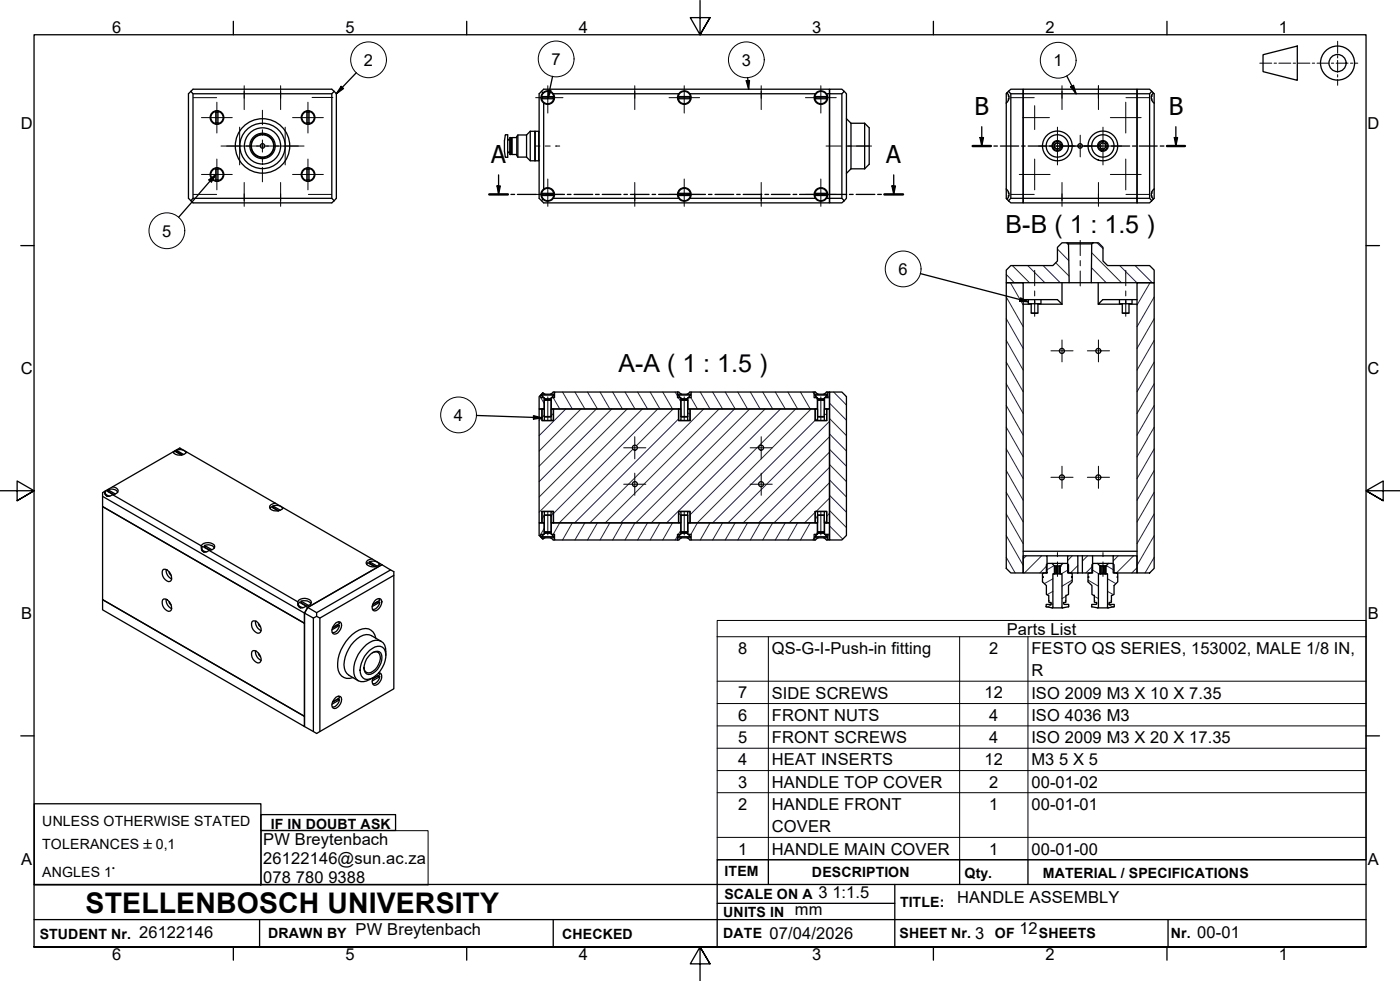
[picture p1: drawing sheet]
<svg xmlns="http://www.w3.org/2000/svg" width="410mm" height="287mm" viewBox="0 0 410 287" stroke-linecap="round" stroke-linejoin="round" font-family="sans-serif">
<!-- layer: Hatch -->
<g fill="none" stroke="#1e1e47" stroke-width=".29">
<path d="M296.4 77.7l5 5.1M300.9 77.7l5 5.1M305.4 77.7l5.1 5.1M309.1 76.9l3.9 3.9M309.6 72.9l3.3 3.4M312.2 71.1l.7 .6M319.6 78.4l4.3 4.4M319.7 74l8.7 8.8M321.2 71.1l1.8 1.7M327.9 77.7l5 5.1M332.4 77.7l5 5.1M294.6 80.3l2.4 2.5"/>
<path d="M294.6 99.6l5 8.7M294.6 93.3l5 8.7M294.6 86.9l5 8.7M295.8 82.8l3.8 6.5M299.5 82.8l.1 .1M333.1 82.8l-.2 .1M336.7 82.8l-3.8 6.5M337.9 86.9l-5 8.7M337.9 93.3l-5 8.7M337.9 99.6l-5 8.7M158.1 115.9l1.2 2.2M162 116.4l1.9 3.3"/>
<path d="M164.7 114.8l2.9 4.9M165.7 119.7l-7.8 7.8M168.3 114.8l3 4.9M170.1 119.7l-12.2 12.3M172 114.8l2.9 4.9M174.6 119.7l-16.7 16.8M175.7 114.8l2.9 4.9M179.1 119.7l-21.2 21.3M179.4 114.8l2.8 4.9M183 114.8l2.9 4.9M183.6 119.7l-25.7 25.8M186.7 114.8l2.9 4.9"/>
<path d="M188.1 119.7l-30.2 30.2M190.4 114.8l2.8 4.9M192.6 119.7l-30.5 30.6M194.1 114.8l2.8 4.9M197.1 119.7l-10.8 10.8M197.7 114.8l.7 1.1M198.6 116.4l.7 1.2M202.3 116.4l1.9 3.3M205 114.8l2.9 4.9M206.1 119.7l-33.4 33.3M208.7 114.8l2.9 4.9M210.6 119.7l-33.4 33.3"/>
<path d="M212.3 114.8l3 4.9M215.1 119.7l-33.4 33.3M216 114.8l2.9 4.9M219.5 119.7l-33.3 33.3M219.7 114.8l2.9 4.9M223.3 114.8l3 4.9M224 119.7l-33.3 33.3M227 114.8l2.9 4.9M228.5 119.7l-33.3 33.3M230.7 114.8l2.9 4.9M233 119.7l-30.9 31M234.4 114.8l2.8 4.9"/>
<path d="M237.5 119.7l-33.3 33.3M238 114.8l.4 .5M239 116.4l.3 .6M242.4 115.9l.5 .9M242.9 118l4.9 5M244.1 114.8l3.7 3.8M294.6 118.7l5 8.7M294.6 112.3l5 8.7M294.6 106l5 8.7M337.9 106l-5 8.7M337.9 112.3l-5 8.7M337.9 118.7l-5 8.7"/>
<path d="M159.4 121.6l-1.5 1.4M162.1 121l-.7 .7M185.3 131.5l-21.5 21.5M198.7 122.6l-30.4 30.4M198.7 123l.1 .1M201.4 120.9l.7 .3M239.4 122.6l-.7 .4-30 30M242.1 121.1l-.7 .4M242.9 136.8l-16.3 16.2M242.9 132.3l-20.8 20.7M242.9 127.8l-25.3 25.2M242.9 123.3l-29.7 29.7"/>
<path d="M242.9 136l4.9 5M242.9 131.5l4.9 5M242.9 127l4.9 5M242.9 122.5l4.9 5M294.6 137.7l5 8.7M294.6 131.4l5 8.7M294.6 125l5 8.7M337.9 125l-5 8.7M337.9 131.4l-5 8.7M337.9 137.7l-5 8.7M159.3 154.7l-1.2 2.2M159.4 150.8l-.7 1.2"/>
<path d="M162.1 150l-.7 1.1M163.9 153l-1.9 3.4M167.6 153l-2.9 5.1M171.3 153l-3 5.1M174.9 153l-2.9 5.1M178.6 153l-2.9 5.1M182.2 153l-2.8 5.1M185.9 153l-2.9 5.1M189.6 153l-2.9 5.1M193.2 153l-2.8 5.1M196.9 153l-2.8 5.1M198.4 156.9l-.7 1.2"/>
<path d="M198.7 150.2l.7 .7M199.3 155.3l-.7 1.1M201.4 152.9l.1 .1M204.2 153l-1.9 3.4M207.9 153l-2.9 5.1M211.6 153l-2.9 5.1M215.3 153l-3 5.1M218.9 153l-2.9 5.1M222.6 153l-2.9 5.1M226.3 153l-3 5.1M229.9 153l-2.9 5.1M233.6 153l-2.9 5.1"/>
<path d="M237.2 153l-2.8 5.1M238.4 157.4l-.4 .7M238.7 149.9l-3.1 3.1M238.7 150.8l.7 1.2M239.3 155.8l-.3 .6M241.4 152.3l.4 .7M242.9 150.3l-.8 .8M242.9 145.8l-3.9 3.9M242.9 141.3l-11.8 11.7M242.9 153.9l3.9 3.9M242.9 149.4l4.9 5M242.9 145l4.9 4.9"/>
<path d="M242.9 140.5l4.9 5M242.9 156l-.5 .9M294.6 156.8l5 8.7M294.6 150.4l5 8.7M294.6 144.1l5 8.7M337.9 144.1l-5 8.7M337.9 150.4l-5 8.7M337.9 156.8l-5 8.7M294.6 163.1l2.6 4.6M300.5 162.7l-.9 .9M305 162.7l-5 5M306.6 165.6l-2.1 2.1"/>
<path d="M308.3 176.8l-1.6 .9M308.3 173.1l-1.7 1M308.3 169.4l-2.5 1.4M308.7 165.6l-2.3 1.3M312.1 174.6l-1.1 .6M312.9 166.8l-2.1 1.2M313.9 162.7l-1.3 1.4M313.9 169.8l-2.9 1.8M315.6 165.6l-2.2 2.1M318.5 162.7l-1.6 1.5M318.6 169.8l3 1.8M319.7 166.8l2.1 1.2"/>
<path d="M319.9 165.7l-2 2M320.4 174.6l1.2 .6M323.9 165.6l2.3 1.3M324.3 176.8l1.6 .9M324.3 173.1l1.7 1M324.3 169.4l2.4 1.4M327.4 162.7l-1.5 1.5M331.9 162.7l-5 5M332.9 166.2l-1.5 1.5M337.9 163.1l-2.6 4.6"/>
</g>
<!-- layer: Visible Edges(ISO) -->
<g fill="none" stroke="#000" stroke-width=".38">
<path d="M55.9 26.7l.6 .7v30.7l-.6 .7M63.2 32.6v3.6M63.2 35.9h.7M63.2 32.9h.7M63.2 32.6a1.81 1.81 0 0 0-1.5 1.8 1.81 1.81 0 0 0 1.5 1.8M63.8 32.6v3.6M63.9 32.6a1.81 1.81 0 0 1 1.4 1.8 1.81 1.81 0 0 1-1.4 1.8M89.9 32.6v3.6M89.9 35.9h.6M89.9 32.9h.6M89.9 32.6a1.81 1.81 0 0 0-1.5 1.8 1.81 1.81 0 0 0 1.5 1.8M90.5 32.6v3.6"/>
<path d="M90.5 32.6a1.81 1.81 0 0 1 1.5 1.8 1.81 1.81 0 0 1-1.5 1.8M97.2 27.4v30.7M97.9 26.7l-.7-.6h-40.7l-1.3 1.3v30.7l1.3 1.3h40.7l.7-.6M97.9 26.7l-.7 .7h-40.7M97.9 26.7l.6 .7v30.7l-.6 .7M148 39.5l.7-.1v6.7l-.7-.1a13.7 13.7 0 0 1 0-6.5zM151.6 39.5v6.5M154.2 39.5h-2.6l-.3 .5v5.5l.3 .5M154.2 39.5v6.5M155.3 38.4h1.3v8.7h-1.3l-1.1-1.1M155.3 38.4v8.7M155.3 38.4l-1.1 1.1"/>
<path d="M156.6 38.6h.1M156.7 38.4h1v8.7h-1zM157.7 38.6h.2M158.6 26.7l.3 .5M158.9 28.2v.7M158.9 27.2a2.02 2.02 0 0 1 3.1 .2h36.8a1.97 1.97 0 0 1 3.2 0h36.8a1.97 1.97 0 0 1 3.2 0h.9v-1.3h-83.7l-1.3 1.3v30.7l1.3 1.3h83.7v-1.3h-.9a1.97 1.97 0 0 1-3.2 0h-36.8a1.97 1.97 0 0 1-3.2 0h-36.8a2.02 2.02 0 0 1-3.1 .2M158.9 27.2a1.95 1.95 0 0 0 .3 3M159.2 30.2v25.1M161.9 28.2v.7M162 27.4a2 2 0 0 1-.2 2.6 2 2 0 0 1-2.6 .2M162.1 28.9a1.81 1.81 0 0 1-1.7 1.5 1.81 1.81 0 0 1-1.8-1.5h3.6M162.1 28.2a1.81 1.81 0 0 0-1.7-1.5 1.81 1.81 0 0 0-1.8 1.5l3.6 .1"/>
<path d="M198.6 28.9h3.6a1.81 1.81 0 0 1-1.8 1.5 1.81 1.81 0 0 1-1.8-1.5zM198.7 27.4a2 2 0 0 0 1.7 3.2 2 2 0 0 0 1.6-3.2M198.9 28.2v.7M199 27.3a1.81 1.81 0 0 1 1.9-.5 1.81 1.81 0 0 1 1.3 1.4h-3.6zM201.9 28.2v.7M238.8 27.4a2 2 0 0 0 1.6 3.2 2 2 0 0 0 1.6-3.2M238.9 28.2v.7M241.9 28.2v.7M242.2 28.9a1.81 1.81 0 0 1-1.8 1.5 1.81 1.81 0 0 1-1.8-1.5h3.6M242.2 28.2a1.81 1.81 0 0 0-1.8-1.5 1.81 1.81 0 0 0-1.8 1.5l3.6 .1M242.9 26.1h3.6l.7 .6-.7 .7h-3.6zM242.9 27.4v30.7"/>
<path d="M246.5 27.4v30.7M247.2 26.7l.6 .7v30.7l-.6 .7M247.8 34.7l1.4 1.4M249.2 36.1v13.3M249.2 36.1h4M253.2 36.1l1.3 1.3v10.7l-1.3 1.3M253.2 36.1v13.3M294.8 27.2l-.2 .2v30.7l.7 .7M294.8 27.2a1.9 1.9 0 0 1-.2 3M295.3 26.7l.7-.6h3.6v1.3h-3.6zM295.3 27.8l.1 .5M295.3 26.7l-.5 .5"/>
<path d="M295.4 28.9l-.1 .5M296 27.4v30.7M299.6 26.1h33.3v1.3h-33.3zM299.6 27.4v30.7M332.9 26.1h3.7l.6 .6-.6 .7h-3.7zM336.6 27.4v30.7M337.1 28.9l.1 .5M337.2 26.7l.7 .7v30.7l-.7 .7M337.2 27.8l-.1 .5M337.7 27.2a1.95 1.95 0 0 0 .2 3M56.5 58.1h40.7l.7 .7M63.2 49.3v3.6"/>
<path d="M63.2 52.6h.7M63.2 49.6h.7M63.2 49.3a1.81 1.81 0 0 0-1.5 1.8 1.81 1.81 0 0 0 1.5 1.8M63.8 49.3v3.6M63.9 49.3a1.81 1.81 0 0 1 1.4 1.8 1.81 1.81 0 0 1-1.4 1.8M89.9 49.3v3.6M89.9 52.6h.6M89.9 49.6h.6M89.9 49.3a1.81 1.81 0 0 0-1.5 1.8 1.81 1.81 0 0 0 1.5 1.8M90.5 49.3v3.6M90.5 49.3a1.81 1.81 0 0 1 1.5 1.8 1.81 1.81 0 0 1-1.5 1.8M148.7 40.7l.2 .2"/>
<path d="M148.9 44.5h.4M148.9 41h.4M148.9 44.6l-.2 .2M149.4 40.3v4.9M149.4 45.2h.2M149.6 45.2h.3M149.6 40.3h-.3l.1 4.9M149.6 40.3v4.9M149.6 40.3l.2 .1M149.8 40.4v4.7M149.9 40.3v4.9M149.9 45.2h1.4"/>
<path d="M151.3 40.3l-1.5 .1M151.6 46h2.6M156.6 46.9h.1M157.7 46.9h.2M158.9 56.6v.7M158.9 58.3l-.3 .5M159.2 55.3a1.95 1.95 0 0 0-.3 3M159.2 55.3a2 2 0 0 1 2.6 .2 2 2 0 0 1 .2 2.6M161.9 56.6v.7M162.2 56.6h-3.6a1.81 1.81 0 0 1 1.8-1.5 1.81 1.81 0 0 1 1.7 1.5M162.2 57.2l-3.6 .1a1.81 1.81 0 0 0 1.8 1.5 1.81 1.81 0 0 0 1.7-1.5M198.6 57.3h3.6a1.81 1.81 0 0 1-1.8 1.5 1.81 1.81 0 0 1-1.8-1.5z"/>
<path d="M198.7 58.1a2 2 0 0 1 1.7-3.2 2 2 0 0 1 1.6 3.2M198.9 56.6v.7M199 55.7a1.81 1.81 0 0 1 1.9-.5 1.81 1.81 0 0 1 1.3 1.4h-3.6zM201.9 56.6v.7M238.8 58.1a2 2 0 0 1 1.6-3.2 2 2 0 0 1 1.6 3.2M238.9 56.6v.7M241.9 56.6v.7M242.2 56.6h-3.6a1.81 1.81 0 0 1 1.8-1.5 1.81 1.81 0 0 1 1.8 1.5M242.2 57.2l-3.6 .1a1.81 1.81 0 0 0 1.8 1.5 1.81 1.81 0 0 0 1.8-1.5M242.9 58.1h3.6l.7 .7-.7 .6h-3.6zM249.2 49.4l-1.4 1.4M249.2 49.4h4"/>
<path d="M294.6 55.3a1.9 1.9 0 0 1 .2 3M295.3 56.1l.1 .5M295.4 57.2l-.1 .5M296 58.1h3.6v1.3h-3.6l-.7-.6zM299.6 58.1h33.3v-30.7v32h-33.3zM308.8 42.5v.5M308.8 43v.3l.6 .2M309 42.2l-.2 .3M309.4 41.9h.4M309.4 41.9l-.4 .2M309.8 41.9l.4 .2M310.3 42.2l.2 .3"/>
<path d="M310.4 42.5a.85 .85 0 0 1-.2 .9 .85 .85 0 0 1-.8 .2M322.2 43.1v.3h.3M322.2 42.3l-.2 .1 .2 .7M322.5 43.4l.4 .2M322.5 41.9l-.3 .4M322.6 42l.1-.2 .6 .1 .4 .5M323.7 42.3l.1 .5M323.8 42.8v.3l-.6 .6-.3-.1M332.9 58.1h3.7l.6 .7-.6 .6h-3.7zM337.1 57.2l.1 .5M337.2 56.1l-.1 .5M337.9 55.3a1.95 1.95 0 0 0-.2 3"/>
<path d="M296 77.7h12.3l1.3-1.3v-4l1.4-1.3h1.5l.4 .3 .2 11.4h-18.5v-3.7zM312.5 71.1h7.5M312.9 71.4h6.8M319.7 71.4l.3-.3h1.6l1.4 1.3v4l1.3 1.3h12.3l1.3 1.4v3.7h-18.4zM294.6 82.8h5v84.9h-3.6l-1.4-1.3zM299.6 87.7h10l1.4 1.3M299.6 89h2.3M301.1 87.7v1.2h3.7v-1.2M301.9 88.9v2.7l.2 .1 1.8-.1v-2.7M301.9 91.6h2M303 87.7v1.2M303.9 89h7.1"/>
<path d="M311 82.8v6.2M313.1 82.8h6.4M321.6 82.8v6.2M327.8 87.7v1.2h3.7v-1.2M328.6 88.9v2.7l.2 .1 1.8-.1v-2.7M328.6 91.6h2M329.6 87.7v1.2M330.6 89h2.3M332.9 87.7h-10l-1.3 1.3h7M332.9 82.8h5v83.6l-1.3 1.3h-3.7zM157.9 119.7h.8v3.4h3.4v-3.4h36.6v3.4h3.4v-3.4h36.6v3.4h3.4v-3.4h.8v33.3h-.8v-3.3h-3.4v3.3h-36.6v-3.3h-3.4v3.3h-36.6v-3.3h-3.4v3.3h-.8zM158.6 115.6h3.6"/>
<path d="M158.7 119.7h.7v3.4h-.7zM158.8 116h.1M158.8 116l.8 .7M159.4 117.2v4.7M159.4 117.2h2M159.6 115.4l-.7-.5-.5 .7v.8h.9v3.3h-1.4v-3.6l.5-.5M159.6 116.7v.3M159.6 116.7h1.6M159.6 117h1.6M159.6 117l-.2 .2M161.2 116.7v.3M161.2 117l.2 .2"/>
<path d="M161.4 119.7h.7v3.4h-.7zM161.4 117.2v4.7M161.4 116.4v3.3h37.9v-3.3M161.9 116h.1M162.2 115.6v-.2h-3.6l.3 .6M162.2 115.6l-1 1.1M162.4 114.8h-.4l-.8 .6M198.4 114.8h-36v1.6h-.9M198.4 114.8v1.6h.9M198.4 114.8h.4l.8 .6M198.6 115.6h3.6M198.7 119.7h.7v3.4h-.7z"/>
<path d="M199.4 117.2v4.7M199.4 117.2h2M199.6 116.7v.3M199.6 116.7h1.6M199.6 117h1.6M199.6 117l-.2 .2M201.2 116.7v.3M201.2 117l.2 .2M201.4 119.7h.7v3.4h-.7zM201.4 117.2v4.7M202.2 115.6v-.2h-3.6v.2l1 1.1M202.2 115.6l-1 1.1"/>
<path d="M202.4 114.8h36v1.6h.9v3.3h-37.9l.1-3.3h.9zM202.4 114.8h-.4l-.8 .6M238.4 114.8h.4l.8 .6M238.6 115.6h3.6M238.7 119.7h.7v3.4h-.7zM238.8 116l.8 .7M238.8 116h.1M239.4 117.2v4.7M239.4 117.2h2M239.6 116.7v.3M239.6 116.7h1.6M239.6 117h1.6"/>
<path d="M239.6 117l-.2 .2M241.2 116.7v.3M241.2 117l.2 .2M241.4 119.7h.7v3.4h-.7zM241.4 117.2v4.7M241.4 116.4v3.3h1.5v-4.9h-.5v1.6h-.9M241.9 116h.1M242.2 115.6v-.2h-3.6l.3 .6M242.2 115.6l-1 1.1M242.4 114.8h-.4l-.8 .6M242.9 114.8h3.6l1.3 1.3v40.6l-1.3 1.4h-3.6zM50.7 132.3a2.51 2.51 0 0 0 3.9 0"/>
<path d="M50.8 132.5l.3-.5 2 1.2M51.6 131.8a2.33 2.33 0 0 1 2.9 .7M51.8 132.3v.1M53.8 133l-2.2-1.2 .2 .5 1.5 .9M159.4 121.9h2M159.4 123.1h2M199.4 121.9h2M199.4 123.1h2M239.4 121.9h2M239.4 123.1h2M30 148.3l59.2 34.1v27.3l-59.2-34.2zM30 148.3l59.2 34.1v-2.9v33.2l3.5 2 1-.6v-33.2"/>
<path d="M30 148.3v-4.1l22.6-13.1 59.2 34.2M30 145.3l59.2 34.2 .9-1.7-.6-.3M30.6 143.8a1.22 1.22 0 0 0 .5 1.2 1.22 1.22 0 0 0 1.2 .2l.7-.4M30.8 144.2a.98 .98 0 0 0 .7 1.1l-.2-.1M30.8 144.5l-.1 .1M31.6 143.3a2.17 2.17 0 0 1 2.8 .9M31.7 143.9v.1M33 142.5a1.36 1.36 0 0 1 1.5 1.6l-.9 .6-.6 .1M33 144.8l25.9 15M33.1 144.8l-2-1.2-.3 .4a1.27 1.27 0 0 0 1.3 1.2M33.8 144.6l-2.2-1.3 .1 .6 1.5 .9M58.9 159.8a1.33 1.33 0 0 0 .6 1.7 1.33 1.33 0 0 0 1.7-.4"/>
<path d="M58.9 159.8a2.41 2.41 0 0 1 4 .1 1.47 1.47 0 0 1-1.7 1.2M59.9 159.7a2.24 2.24 0 0 1 2.8 .8M79.1 148.9l.3-.5 2.1 1.2M79.9 148.1a2.17 2.17 0 0 1 2.8 .8M80.1 148.7h-.1M80.6 147.3a1.61 1.61 0 0 0-1.7 1.2 2.41 2.41 0 0 0 4 .1M82.1 149.4l-2.2-1.3 .2 .6 1.4 .9M158.4 157.2l.5 .6 .7-.4M158.6 157.1h3.6M158.7 149.7h.7v3.3h-.7zM158.8 156.9h.1M159.3 156.4v-3.4h-1.4v3.7l.5 .5v-.8h.9"/>
<path d="M159.4 150.8h2M159.4 149.7h2M159.4 155.7h2M159.4 150.8v4.9M159.4 155.7l.2 .1M159.6 156.1h1.6M159.6 155.8h1.6M159.6 156.1l-.8 .8M159.6 155.8v.3M161.2 157.4l.8 .7h.4M161.2 156.1l1 1v.3h-3.6v-.3l.3-.2M161.2 155.8v.3"/>
<path d="M161.4 149.7h.7v3.3h-.7zM161.4 150.8v4.9M161.4 155.7l-.2 .1M161.4 156.4v-3.4h37.9v3.4M161.5 156.4h.9v1.7h36M198.6 157.1h3.6M198.7 149.7h.7v3.3h-.7zM199.3 156.4h-.9v1.7M199.4 150.8h2M199.4 149.7h2M199.4 155.7h2M199.4 150.8v4.9"/>
<path d="M199.4 155.7l.2 .1M199.6 157.4l-.8 .7h-.4M199.6 156.1l-1 1v.3h3.6v-.3l-1-1M199.6 156.1h1.6M199.6 155.8h1.6M199.6 155.8v.3M201.2 157.4l.8 .7h.4M201.2 155.8v.3M201.4 149.7h.7v3.3h-.7zM201.4 150.8v4.9M201.4 155.7l-.2 .1M201.4 156.4v-3.4h37.9v3.4"/>
<path d="M201.5 156.4h.9v1.7h36M238.6 157.1h3.6M238.7 149.7h.7v3.3h-.7zM238.8 156.9h.1M239.3 156.4h-.9v1.7M239.4 150.8h2M239.4 149.7h2M239.4 155.7h2M239.4 150.8v4.9M239.4 155.7l.2 .1M239.6 157.4l-.8 .7h-.4M239.6 156.1h1.6"/>
<path d="M239.6 155.8h1.6M239.6 156.1l-.8 .8M239.6 155.8v.3M241.2 157.4l.8 .7h.4M241.2 156.1l1 1v.3h-3.6v-.3l.3-.2M241.2 155.8v.3M241.4 149.7h.7v3.3h-.7zM241.4 150.8v4.9M241.4 155.7l-.2 .1M241.4 156.4v-3.4h1.5v5.1h-.5v-1.7h-.9M30 175.5l59.2 34.2v3l-59.2-34.2zM47.6 166.9a1.77 1.77 0 0 1 2.5 1.5 1.24 1.24 0 0 1-.8 1.9 2.7 2.7 0 0 1-1.7-3.4z"/>
<path d="M47.6 175.6a1.77 1.77 0 0 1 2.5 1.5 1.21 1.21 0 0 1-.8 1.9 2.7 2.7 0 0 1-1.7-3.4zM48.6 175.4a2.83 2.83 0 0 0 1.7 2.8M48.6 166.7a2.83 2.83 0 0 0 1.7 2.8M49.5 176.1l.2 .6 .4 .4M49.5 167.4l.2 .6 .4 .4M59.1 160.5a.89 .89 0 0 0 .7 1.1M59.1 160.9h-.1M59.6 161.5l.2 .1M60 160.3h.1M61.2 161.1l26 15.1M61.4 161.1l-2-1.1-.3 .7 .2 .4 1.1 .5M62 160.9l-2.1-1.2 .2 .6 1.4 .8"/>
<path d="M87.2 176.2a1.34 1.34 0 0 0 .6 1.6 1.34 1.34 0 0 0 1.7-.3M87.2 176.2a2.39 2.39 0 0 1 4 .1 1.62 1.62 0 0 1-1.7 1.2M87.3 176.9a1.05 1.05 0 0 0 .8 1M87.4 177.2l-.1 .1M87.9 177.8l.1 .1M88.1 176a2.17 2.17 0 0 1 2.9 .8M88.3 176.6h.1M89.7 177.4l-2-1.1-.3 .4a1.19 1.19 0 0 0 1.3 1.2M90.1 177.8l2.6 1.5v1.1l-.9 .5-2.6-1.4zM90.4 177.2l-2.3-1.2 .2 .6 1.5 .8M107.4 165.2l.3-.5 2 1.2M108.1 164.4a2.29 2.29 0 0 1 3 .8"/>
<path d="M108.3 165.1h.1M108.9 163.6a1.31 1.31 0 0 0-1.5 1.6 2.57 2.57 0 0 0 3.8-.3M109.1 177l1.5-.8 .6 .1-2.2 1.3M109.7 176a1.24 1.24 0 0 1 2-.3 2.73 2.73 0 0 1-2 3.1 1.09 1.09 0 0 1-.7-1.6zM110.4 165.7l-2.3-1.3 .3 .7 1.5 .8M110.6 176.1v.1M110.9 175.2l.3 .5-2 1.2M111.2 176.3a2.27 2.27 0 0 1-2.1 2.1M111.8 165.3l3.5 2v1.1l-21.6 12.5-1-.5M111.8 165.3l-21.7 12.5M114.4 166.8l-21.7 12.5M115.3 168.4v33.2l-21.6 12.5"/>
<path d="M299.6 162.7h7v5h-7zM299.6 161.4h33.3M306.3 177.5l1.8 .4M306.6 162.7h6M307.5 176.9h-1.2v.6M307.8 176.7l-.2 .2M307.8 176.7v-.3l-.7-.2v-1.9l-.7-.3v-2.6l-1.2-1.1v-1.3h.3l-.3-.1v-1.1l1.2-.1v-2.4l.4-.4h1.2l.7 .8v2.3h-.4v9.8l-.2 .1M308 164.9h3.2M308.7 168h.1M308.7 165.7h.1M308.8 165.6l.2 .1v2.3h-.2zM309 168h.4"/>
<path d="M309 165.7h.4M309.4 165.7l.2-.1v2.4h-.2zM309.6 165.6l.2 .1v2.3h-.2M309.8 168h.5M309.8 165.7h.5M310.3 165.7l.2-.1v2.4h-.2zM310.9 177.7l.2 .2M311.4 176.7v-.3l.7-.2v-1.9l.8-.3v-2.6l1-1.1v-1.3h-.1l.1-.1v-1.1l-1-.1v-2.4l-.4-.4h-1.3l-.7 .8v2.3h.5v9.8M311.5 176.7l.2 .2h1.2v.7l-1.8 .3h-3M312.6 162.7h3v5h-3zM315.6 162.7h1.3M315.6 167.7h1.3"/>
<path d="M316.9 162.7h3v5h-3zM319.6 177.5l1.8 .4M319.9 162.7h6M320.9 176.9h-1.2v.6M321.1 176.7l-.2 .2M321.1 176.7v-.3l-.7-.2v-1.9l-.7-.3v-2.6l-1.1-1.1v-1.3h.2l-.2-.1v-1.1l1.1-.1v-2.4l.4-.4h1.3l.7 .8v2.3h-.5v9.8l-.2 .1M321.4 164.9h3.1M322.1 168h.4M322.1 165.7h.1M322.2 165.7h.3M322.2 165.6v2.4v-2.3M322.5 168h.4"/>
<path d="M322.5 165.7h.4M322.5 165.7v2.3M322.9 168h.4M322.9 165.7h.4M322.9 165.7v2.3M323.2 165.6v2.4M323.3 168h.4M323.3 165.7h.4M323.3 165.7v2.3M323.7 165.7l.1-.1-.1 2.4M323.7 165.7v2.3M324.2 177.7l.3 .2"/>
<path d="M324.7 176.7v-.3l.7-.2v-1.9l.8-.3v-2.6l1.1-1.1v-1.3h-.2l.2-.1v-1.1l-1.1-.1v-2.4l-.4-.4h-1.3l-.7 .8v2.3h.5v9.8M324.7 176.7l.3 .2M325 176.9h1.3l-.1 .7-1.7 .3h-3.1M325.9 162.7h7v5h-7zM73.8 182a1.39 1.39 0 0 1 2.1 .8 1.76 1.76 0 0 1 0 2.5 2.46 2.46 0 0 1-2.1-3.3zM73.8 190.7a1.77 1.77 0 0 1 2.5 1.5 1.18 1.18 0 0 1-.8 1.9 2.7 2.7 0 0 1-1.7-3.4zM74.8 190.5a2.83 2.83 0 0 0 1.7 2.8M74.8 181.8a2.83 2.83 0 0 0 1.7 2.8M75.7 191.2l.1 .6 .5 .4M75.7 182.5l.1 .6 .5 .4M91.8 180.9v33.2M97.3 183.8l1.5-.8 .6 .1-2.2 1.3"/>
<path d="M98.4 182.3l.9-.3a1.09 1.09 0 0 1 .6 1.6 2.02 2.02 0 0 1-2.4 1.9 2.45 2.45 0 0 1 .9-3.2zM98.8 182.9v.1M99.1 182l.3 .5-2.1 1.2M99.4 183.1a2.13 2.13 0 0 1-2.1 2.1M108.2 190.4a3.4 3.4 0 0 1 3.8-1 4.1 4.1 0 0 1 .5 5 7.2 7.2 0 0 1-4.3 4.4 2.24 2.24 0 0 1-2.8-2.6 9.1 9.1 0 0 1 2.8-5.8zM108.5 191.5a2.15 2.15 0 0 1 3-.4 5 5 0 0 1-3.6 6.3 1.89 1.89 0 0 1-1.2-2.7 5.5 5.5 0 0 1 1.8-3.2zM109 191.1a1.51 1.51 0 0 1 1.9 0 1.51 1.51 0 0 1 .5 1.7 4.8 4.8 0 0 1-3.5 4.2 1.44 1.44 0 0 1-1.3-1.7M109.1 198.8l1.5-.9 .6 .2-2.2 1.2M109.3 198.3a1.44 1.44 0 0 0 .4 2.3 2.37 2.37 0 0 0 1.6-3.6h-.4l.3 .5-2 1.1M110 186.8a3.2 3.2 0 0 0-4.8-2.4 11.9 11.9 0 0 0-6.1 11.9 3.1 3.1 0 0 0 4.3 2M110.6 197.9h.1M111.2 198.1a2.13 2.13 0 0 1-2.1 2"/>
<path d="M111.6 187.7l-2.8-1.6a4.4 4.4 0 0 0-5.2 1.7 9 9 0 0 0-2.5 8.6l1 1.2 2.8 1.7M113 191.8a4.2 4.2 0 0 0-1.4-4.1 4.3 4.3 0 0 0-5.1 1.8 8.8 8.8 0 0 0-2.6 8.6 2.79 2.79 0 0 0 4.4 .8l.9-.5M97.3 205.6l1.5-.9 .6 .2-2.2 1.2M98.4 204.1a.99 .99 0 0 1 1.5 .1 2.73 2.73 0 0 1-2 3.2 1.09 1.09 0 0 1-.6-1.6zM98.8 204.7h.1M99.1 203.8l.3 .5-2.1 1.2M99.4 204.9a2.27 2.27 0 0 1-2.1 2.1"/>
<circle cx="63.5" cy="34.4" r="2"/>
<circle cx="90.2" cy="34.4" r="2"/>
<circle cx="63.5" cy="51.1" r="2"/>
<circle cx="76.9" cy="42.7" r="3.3"/>
<circle cx="76.9" cy="42.7" r="8"/>
<circle cx="76.9" cy="42.7" r=".67"/>
<circle cx="76.9" cy="42.7" r="3.4"/>
<circle cx="76.9" cy="42.7" r="3.7"/>
<circle cx="76.9" cy="42.7" r="5.3"/>
<circle cx="76.9" cy="42.7" r="6.6"/>
<circle cx="90.2" cy="51.1" r="2"/>
<circle cx="309.6" cy="42.7" r="4.4"/>
<circle cx="309.6" cy="42.7" r="3.3"/>
<circle cx="309.6" cy="42.7" r="1.56"/>
<circle cx="309.6" cy="42.7" r="1.3"/>
<circle cx="316.3" cy="42.7" r=".67"/>
<circle cx="322.9" cy="42.7" r="4.4"/>
<circle cx="322.9" cy="42.7" r="1.3"/>
<circle cx="322.9" cy="42.7" r="1.56"/>
<circle cx="322.9" cy="42.7" r="3.3"/>
<circle cx="310.9" cy="102.7" r=".73"/>
<circle cx="321.6" cy="102.7" r=".73"/>
<circle cx="185.9" cy="131" r=".73"/>
<circle cx="222.9" cy="131" r=".73"/>
<circle cx="310.9" cy="139.7" r=".73"/>
<circle cx="321.6" cy="139.7" r=".73"/>
<circle cx="185.9" cy="141.7" r=".73"/>
<circle cx="222.9" cy="141.7" r=".73"/>
</g>
<g fill="#000">
<circle cx="310.5" cy="168" r=".19"/>
<circle cx="310.5" cy="165.7" r=".19"/>
<circle cx="323.8" cy="165.7" r=".19"/>
<circle cx="323.8" cy="168" r=".19"/>
</g>
<!-- layer: Symbols(ISO) -->
<g fill="none" stroke="#000" stroke-width=".29">
<path d="M210 186.4v-4.8h190v4.8M210 186.4v65.3h190v-65.3M210 186.4h190M210 199.4h190M225 186.4v65.3M281 186.4v65.3M301 186.4v65.3M210 205.9h190M210 212.5h190M210 219h190M210 225.6h190M210 232h190"/>
<path d="M76.5 243.2h48.8v15.8h-48.8zM210 245.1h190"/>
<circle cx="107.9" cy="17.5" r="5.2"/>
<circle cx="162.8" cy="17.3" r="5.2"/>
<circle cx="218.5" cy="17.5" r="5.2"/>
<circle cx="309.8" cy="17.6" r="5.2"/>
<circle cx="48.9" cy="67.5" r="5.2"/>
<circle cx="264.4" cy="78.7" r="5.2"/>
<circle cx="134.3" cy="121.5" r="5.2"/>
</g>
<!-- layer: Section View Lines(ISO) -->
<g fill="none" stroke="#000" stroke-width=".38">
<path d="M287.5 37.1v5.6M344.3 37.1v5.6M143.3 56.9h5.4M145.5 54.4h1l-.5 2.5zM146 51.2v5.7M149.6 56.9h1.1M151.5 56.9h5.5M157.9 56.9h1M159.8 56.9h5.5M166.1 56.9h1.1M168.1 56.9h5.4M174.4 56.9h1.1"/>
<path d="M176.3 56.9h5.5M182.7 56.9h1M184.6 56.9h5.5M190.9 56.9h1.1M192.8 56.9h5.5M199.2 56.9h1M201.1 56.9h5.5M207.5 56.9h1M209.4 56.9h5.4M215.7 56.9h1M217.6 56.9h5.5M224 56.9h1"/>
<path d="M225.9 56.9h5.4M232.2 56.9h1.1M234.1 56.9h5.5M240.5 56.9h1.1M242.4 56.9h5.5M248.7 56.9h1.1M250.7 56.9h5.5M257 56.9h1.1M259 56.9h5.4M261.2 54.4h1l-.5 2.5zM261.7 51.2v5.7M284.8 42.7h5.3"/>
<path d="M287 40.3h1l-.5 2.4zM291 42.7h1M292.9 42.7h5.4M299.1 42.7h1.1M301.1 42.7h5.3M307.3 42.7h1M309.2 42.7h5.3M315.4 42.7h1M317.3 42.7h5.3M323.5 42.7h1M325.4 42.7h5.4M331.6 42.7h1.1"/>
<path d="M333.6 42.7h5.2M339.7 42.7h1.1M341.7 42.7h5.3M343.9 40.3h.9l-.5 2.4z"/>
</g>
<path d="M143.3 56.9h5.4M259 56.9h5.4M284.8 42.7h5.3M341.7 42.7h5.3" fill="none" stroke="#000" stroke-width=".7"/>
<path d="M145.5 54.4h1l-.5 2.5zM261.2 54.4h1l-.5 2.5zM287 40.3h1l-.5 2.4zM343.9 40.3h.9l-.5 2.4z" fill="#000"/>
<!-- layer: Border_0 -->
<g fill="none" stroke="#000" stroke-width=".38">
<path d="M68.3 6.2v4M136.7 6.2v4M205 .1v10.1l-2.9-5h5.8l-2.9 5 2.9-5M273.3 6.2v4M341.7 6.2v4M6.1 71.9h3.9M400 71.9h3.9M0 143.7h10l-5-2.9v5.8l5-2.9-5 2.9M410 143.7h-10l5-2.9v5.8l-5-2.9 5 2.9M6.1 215.4h3.9M400 215.4h3.9M10 277.2v-267h390v267h-390h390"/>
<path d="M68.3 277.2v3.9M136.7 277.2v3.9M273.3 277.2v3.9M341.7 277.2v3.9M207.9 282.1l-2.9-4.9 2.9 4.9h-5.8l2.9-4.9v10"/>
</g>
<!-- layer: Sketch Geometry(ISO) -->
<g fill="none" stroke="#000" stroke-width=".38">
<path d="M369.8 16l10.1-2.5v10l-10.1-2.5zM10 235.3h66.4v23.7h-66.4zM76.4 238.5h39.4v4.6h-39.4zM10 258.9h390M225 251.7v7.2M262 258.9v18.3M281 251.7v7.2M301 251.7v7.2M400 251.7h-190v25.5M10 277.2h390M10 269.2h390M76 269.2v8"/>
<path d="M162 269.2v8M210 264.4h52M342 269.2v8"/>
<circle cx="391.6" cy="18.5" r="5"/>
<circle cx="391.6" cy="18.5" r="2.51"/>
</g>
<g fill="none" stroke="#000" stroke-width=".29">
<path d="M368.9 18.5h3.5M373.1 18.5h.7M374.5 18.5h3.5M378.7 18.5h.6M380 18.5h3.5M384.2 18.5h.7M385.6 18.5h3.5M389.8 18.5h.7M391.2 18.5h3.5M391.7 12.1v3.5M391.7 16.3v.7M391.7 17.7v3.5"/>
<path d="M395.4 18.5h.7M396.8 18.5h.8M391.7 21.9v.7M391.7 23.3v1.7"/>
</g>
<!-- layer: Symbols(ISO) -->
<g fill="none" stroke="#000" stroke-width=".38">
<path d="M99.9 25.3l.7 .6-2.1 1.5zM104.3 21.3l-5.8 6.1M160.5 26.4l.9 .2-.9 1.9M160.5 28.7h.1M161.8 22.4l-1.3 6.1M218.5 23.6h1l-.3 2.5zM218.9 22.7l.3 3.4M312.4 22.2l2.7 5.2M313.5 25.4l.8-.4 .8 2.4zM58 57l-5.7 6.6M63.1 51.2l-1.9 1.5 .7 .6 1.2-2.1-4.9 5.6M269.5 80.1l31.6 8.2"/>
<path d="M298.8 87.2l2.3 1.1-2.5-.1zM139.5 121.6l19.2 .7M156.2 121.7l2.5 .6-2.5 .4z"/>
</g>
<path d="M99.9 25.3l.7 .6-2.1 1.5zM160.4 26.4l1 .2-1 2.3zM218.5 23.6h1l-.3 2.5zM313.5 25.4l.8-.4 .8 2.4zM61.2 52.7l2-1.6-1.3 2.2zM298.8 87.2l2.3 1.1-2.5-.1zM156.2 121.7l2.5 .6-2.5 .4z" fill="#000"/>
<!-- layer: Centerline(ISO) -->
<g fill="none" stroke="#000" stroke-width=".29">
<path d="M56.6 28.6h6.8M71.5 25.1v3.7M71.5 26.7v5.4M82.2 26.7v5.4M82.2 25.1v3.7M91.4 28.5h6.1M185.9 26.7v5.4M185.9 25.1v3.7M222.9 26.7v5.4M222.9 25.1v3.7M296 28.6h6.8M311 26.7v5.4"/>
<path d="M311 25.1v3.7M321.6 26.7v5.4M321.6 25.1v3.7M329.7 28.6h6.8M56.6 56.9h6.8M71.5 53.4v5.4M71.5 56.7v3.7M82.2 53.4v5.4M82.2 56.7v3.7M90.3 56.9h6.8M156.8 42.7h1.3M159.6 42.7h1.5"/>
<path d="M162.6 42.7h1.3M185.9 53.4v5.4M185.9 56.7v3.7M222.9 53.4v5.4M222.9 56.7v3.7M241.9 42.7h4.4M247.8 42.7h1.5M248.2 42.7h6M250.8 42.7h4.4M296 56.9h6.8M311 53.4v5.4M311 56.7v3.7"/>
<path d="M321.6 53.4v5.4M321.6 56.7v3.7M329.7 56.9h6.8M303 79.1v4.5M316.3 70.4v4.4M316.3 76.3v1.5M316.3 79.3v4.4M329.6 79.1v4.5M303 85.2v1.4M303 88.2v4.4M329.6 85.2v1.4M329.6 88.2v4.4"/>
<path d="M160.4 116.2v6.8M200.3 116.2v6.8M240.3 116.2v6.8M160.4 149.8v6.8M200.3 149.8v6.8M240.3 149.8v6.8M309.6 161.7v1.3M309.6 164.5v1.5M309.6 167.5v1.2M323 161.7v1.3M323 164.5v1.5M323 167.5v1.2"/>
</g>
<!-- layer: Center Mark(ISO) -->
<g fill="none" stroke="#000" stroke-width=".29">
<path d="M59 34.4h9M63.5 29.9v9M70.2 37.2v11.1M76.8 32.3v4.2M76.8 38v1.5M83.5 37.2v11.1M85.7 34.4h9M90.2 29.9v9M156.8 28.6h8M160.4 25.1v8M195.9 28.6h9M200.3 25.1v8"/>
<path d="M235.8 28.6h9.1M240.3 25.1v8M299.5 34.4h7.8M303 30.9v7M309.6 37.2v11.1M316.3 39.6v6.3M323 37.2v11.1M325.1 34.4h9M329.6 29.9v9M59 51.1h9M63.5 46.6v9M64.7 42.7h11"/>
<path d="M66.4 42.7h4.2M72.1 42.7h1.5M75.1 42.7h3.5M76.8 41v3.5M76.8 46v1.5M76.8 49v4.2M78 42.7h11M80.1 42.7h1.5M83.1 42.7h4.3M85.7 51.1h9M90.2 46.6v9M156.8 56.9h8"/>
<path d="M160.4 52.4v8M195.9 56.9h9M200.3 52.4v8M235.8 56.9h9.1M240.3 52.4v8M298.4 51.1h9.1M303 46.6v9M304.1 42.7h11M313.1 42.7h6.4M317.4 42.7h11M325.1 51.1h9M329.6 46.6v9"/>
<path d="M311 99.5v6.4M321.6 99.5v6.4M307.7 102.7h6.5M318.4 102.7h6.5M182.6 131.1h6.5M185.9 127.8v6.5M185.9 138.5v6.5M219.6 131.1h6.5M222.9 127.8v6.5M222.9 138.5v6.5M307.7 139.7h6.5M311 136.5v6.5"/>
<path d="M318.4 139.7h6.5M321.6 136.5v6.5M182.6 141.7h6.5M219.6 141.7h6.5"/>
</g>
<text font-size="8.3" x="25.1" y="267.2">STELLENBOSCH UNIVERSITY</text>
<g font-size="7.3">
<text x="294.4" y="68.1">B-B ( 1 : 1.5 )</text>
<text x="181.1" y="108.9">A-A ( 1 : 1.5 )</text>
</g>
<g font-size="7.2">
<text x="285.4" y="33.6">B</text>
<text x="342.2" y="33.6">B</text>
<text x="143.8" y="47.7">A</text>
<text x="259.5" y="47.7">A</text>
</g>
<g font-size="4.8">
<text x="32.8" y="9.7">6</text>
<text x="101.2" y="9.7">5</text>
<text x="169.5" y="9.7">4</text>
<text x="237.8" y="9.7">3</text>
<text x="306.1" y="9.7">2</text>
<text x="374.5" y="9.7">1</text>
<text x="106.6" y="19.3">2</text>
<text x="161.5" y="18.9">7</text>
<text x="217.2" y="19.3">3</text>
<text x="308.5" y="19.4">1</text>
<text x="6.1" y="37.8">D</text>
<text x="400.4" y="37.8">D</text>
<text x="47.5" y="69.2">5</text>
<text x="263.1" y="80.5">6</text>
<text x="6.1" y="109.6">C</text>
<text x="400.4" y="109.6">C</text>
<text x="132.9" y="123.2">4</text>
<text x="6.2" y="181.3">B</text>
<text x="294.8" y="185.8">Parts List</text>
<text x="400.5" y="181.3">B</text>
<text x="216.2" y="191.4">8</text>
<text x="226" y="191.4">QS-G-I-Push-in fitting</text>
<text x="289.6" y="191.4">2</text>
<text x="302" y="191.4">FESTO QS SERIES, 153002, MALE 1/8 IN,</text>
<text x="302" y="197.9">R</text>
<text x="216.2" y="204.4">7</text>
<text x="226" y="204.5">SIDE SCREWS</text>
<text x="288.3" y="204.4">12</text>
<text x="302" y="204.5">ISO 2009 M3 X 10 X 7.35</text>
<text x="216.2" y="211">6</text>
<text x="226" y="211">FRONT NUTS</text>
<text x="289.6" y="211">4</text>
<text x="302" y="211">ISO 4036 M3</text>
<text x="216.2" y="217.5">5</text>
<text x="226" y="217.5">FRONT SCREWS</text>
<text x="289.6" y="217.5">4</text>
<text x="302" y="217.5">ISO 2009 M3 X 20 X 17.35</text>
<text x="216.2" y="224">4</text>
<text x="226" y="224">HEAT INSERTS</text>
<text x="288.3" y="224">12</text>
<text x="302" y="224">M3</text>
<text x="310.1" y="224">5 X 5</text>
<text x="216.2" y="230.6">3</text>
<text x="226" y="230.6">HANDLE TOP COVER</text>
<text x="289.6" y="230.6">2</text>
<text x="302" y="230.6">00-01-02</text>
<text x="216.2" y="237.1">2</text>
<text x="226" y="237.1">HANDLE FRONT</text>
<text x="289.6" y="237.1">1</text>
<text x="302" y="237.1">00-01-01</text>
<text x="226" y="243.7">COVER</text>
<text x="77.1" y="247.3">PW Breytenbach</text>
<text x="216.2" y="250.1">1</text>
<text x="226" y="250.2">HANDLE MAIN COVER</text>
<text x="289.6" y="250.1">1</text>
<text x="302" y="250.1">00-01-00</text>
<text x="6.2" y="253.1">A</text>
<text x="77.1" y="252.8">26122146@sun.ac.za</text>
<text x="400.5" y="253.1">A</text>
<text x="77.1" y="258.3">078</text>
<text x="86.6" y="258.3">780</text>
<text x="96.1" y="258.3">9388</text>
<text x="239.6" y="262.9">3</text>
<text x="243.7" y="262.9">1:1.5</text>
<text x="232.7" y="268">mm</text>
<text x="280.3" y="264.2">HANDLE ASSEMBLY</text>
<text x="40.8" y="274.5">26122146</text>
<text x="104.1" y="273.6">PW Breytenbach</text>
<text x="225.4" y="274.8">07/04/2026</text>
<text x="285.5" y="274.8">3</text>
<text x="298.5" y="273.5">12</text>
<text x="350.6" y="274.5">00-01</text>
<text x="32.8" y="281.1">6</text>
<text x="101.2" y="281.1">5</text>
<text x="169.5" y="281.1">4</text>
<text x="237.8" y="281.1">3</text>
<text x="306.1" y="281.1">2</text>
<text x="374.5" y="281.1">1</text>
</g>
<g font-size="4.1">
<text x="12.4" y="241.7">UNLESS OTHERWISE STATED</text>
<text x="79.3" y="242.6">IF IN DOUBT ASK</text>
<text x="12.4" y="248.6">TOLERANCES ±0,1</text>
<text x="12.4" y="256.7">ANGLES 1°</text>
<text x="212.2" y="256.5">ITEM</text>
<text x="237.7" y="256.7">DESCRIPTION</text>
<text x="282.4" y="256.9">Qty.</text>
<text x="305.4" y="256.9">MATERIAL / SPECIFICATIONS</text>
<text x="212.1" y="263">SCALE ON A</text>
<text x="211.8" y="268.4">UNITS IN</text>
<text x="263.5" y="265.6">TITLE:</text>
<text x="11.6" y="274.8">STUDENT Nr.</text>
<text x="78.5" y="274.6">DRAWN BY</text>
<text x="164.6" y="274.8">CHECKED</text>
<text x="211.8" y="274.6">DATE</text>
<text x="263.4" y="274.6">SHEET Nr.</text>
<text x="291.3" y="274.6">OF</text>
<text x="304.2" y="274.6">SHEETS</text>
<text x="342.8" y="274.5">Nr.</text>
</g>
</svg>
